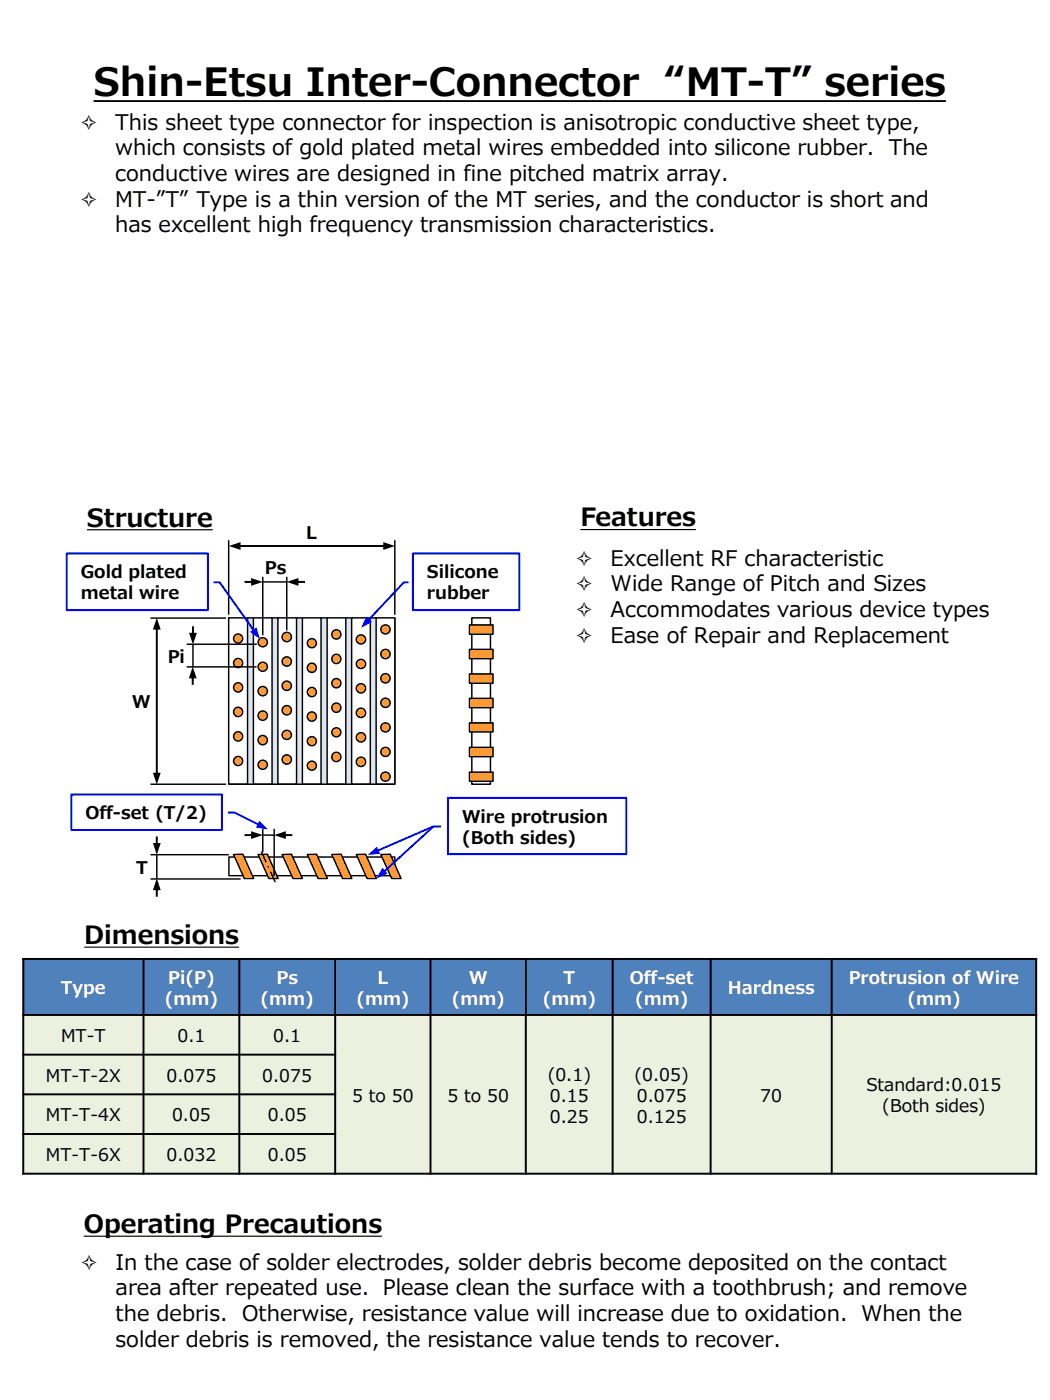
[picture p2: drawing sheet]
<svg xmlns="http://www.w3.org/2000/svg" width="190mm" height="254mm" viewBox="0 0 190 254" stroke-linecap="round" stroke-linejoin="round" font-family="sans-serif">
<g fill="#000">
<path d="M17 18.2h154.6v.3h-154.6z" fill-rule="evenodd"/>
<path d="M15.8 96h22.8v.2h-22.8z" fill-rule="evenodd"/>
<path d="M105.3 96h21v.2h-21z" fill-rule="evenodd"/>
</g>
<path d="M85.6 112.1h3.4v30.2h-3.4z" fill-rule="evenodd" fill="#fff"/>
<path d="M85.6 112.1h3.4v30.2h-3.4z" fill="none" stroke="#000" stroke-width=".26"/>
<path d="M85.2 113.4h4.3v1.7h-4.3z" fill-rule="evenodd" fill="#f93"/>
<path d="M85.2 113.4h4.3v1.7h-4.3z" fill="none" stroke="#000" stroke-width=".26"/>
<path d="M85.2 117.8h4.3v1.7h-4.3z" fill-rule="evenodd" fill="#f93"/>
<path d="M85.2 117.8h4.3v1.7h-4.3z" fill="none" stroke="#000" stroke-width=".26"/>
<path d="M85.2 122.3h4.3v1.7h-4.3z" fill-rule="evenodd" fill="#f93"/>
<path d="M85.2 122.3h4.3v1.7h-4.3z" fill="none" stroke="#000" stroke-width=".26"/>
<path d="M85.2 126.7h4.3v1.7h-4.3z" fill-rule="evenodd" fill="#f93"/>
<path d="M85.2 126.7h4.3v1.7h-4.3z" fill="none" stroke="#000" stroke-width=".26"/>
<path d="M85.2 131.1h4.3v1.7h-4.3z" fill-rule="evenodd" fill="#f93"/>
<path d="M85.2 131.1h4.3v1.7h-4.3z" fill="none" stroke="#000" stroke-width=".26"/>
<path d="M85.2 135.6h4.3v1.7h-4.3z" fill-rule="evenodd" fill="#f93"/>
<path d="M85.2 135.6h4.3v1.7h-4.3z" fill="none" stroke="#000" stroke-width=".26"/>
<path d="M85.2 140.1h4.3v1.6h-4.3z" fill-rule="evenodd" fill="#f93"/>
<path d="M85.2 140.1h4.3v1.6h-4.3z" fill="none" stroke="#000" stroke-width=".26"/>
<path d="M41.5 155.5h30.1v3.4h-30.1z" fill-rule="evenodd" fill="#fff"/>
<path d="M41.5 155.5h30.1v3.4h-30.1z" fill="none" stroke="#000" stroke-width=".26"/>
<path d="M42.4 155h1.7l1.9 4.4h-1.7z" fill-rule="evenodd" fill="#f93"/>
<path d="M42.4 155h1.7l1.9 4.4h-1.7z" fill="none" stroke="#000" stroke-width=".26"/>
<path d="M46.8 155h1.7l2 4.4h-1.7z" fill-rule="evenodd" fill="#f93"/>
<path d="M46.8 155h1.7l2 4.4h-1.7z" fill="none" stroke="#000" stroke-width=".26"/>
<path d="M51.2 155h1.7l2 4.4h-1.7z" fill-rule="evenodd" fill="#f93"/>
<path d="M51.2 155h1.7l2 4.4h-1.7z" fill="none" stroke="#000" stroke-width=".26"/>
<path d="M60.2 155h1.7l1.9 4.4h-1.7z" fill-rule="evenodd" fill="#f93"/>
<path d="M60.2 155h1.7l1.9 4.4h-1.7z" fill="none" stroke="#000" stroke-width=".26"/>
<path d="M55.8 155h1.6l2 4.4h-1.7z" fill-rule="evenodd" fill="#f93"/>
<path d="M55.8 155h1.6l2 4.4h-1.7z" fill="none" stroke="#000" stroke-width=".26"/>
<path d="M64.6 155h1.7l2 4.4h-1.7z" fill-rule="evenodd" fill="#f93"/>
<path d="M64.6 155h1.7l2 4.4h-1.7z" fill="none" stroke="#000" stroke-width=".26"/>
<path d="M69.1 155h1.7l2 4.4h-1.7z" fill-rule="evenodd" fill="#f93"/>
<path d="M69.1 155h1.7l2 4.4h-1.7z" fill="none" stroke="#000" stroke-width=".26"/>
<path d="M41.5 112.1h30.1v30.2h-30.1z" fill-rule="evenodd" fill="#dce6f2"/>
<path d="M41.5 98v13.5M71.6 98v13.5M27.3 112.1h13.7M41.5 112.1h30.1v30.2h-30.1zM47.7 105.6h4.4M27.3 142.3h13.7" fill="none" stroke="#000" stroke-width=".26"/>
<g fill="#000">
<path d="M43.3 98.9v.3h26.6v-.3zM69.5 98.4v1.4l2.1-.7zM41.5 99.1l2.1 .7v-1.4z"/>
<path d="M28.3 113.9h.3v26.7h-.3zM28.4 112.1l.8 2.1h-1.5zM27.7 140.2h1.5l-.8 2.1z"/>
</g>
<path d="M41.5 112.1h3.4v30.1h-3.4z" fill-rule="evenodd" fill="#fff"/>
<path d="M41.5 112.1h3.4v30.1h-3.4z" fill="none" stroke="#000" stroke-width=".26"/>
<path d="M46 112.1h3.4v30.1h-3.4z" fill-rule="evenodd" fill="#fff"/>
<path d="M46 112.1h3.4v30.1h-3.4z" fill="none" stroke="#000" stroke-width=".26"/>
<path d="M54.9 112.1h3.4v30.1h-3.4z" fill-rule="evenodd" fill="#fff"/>
<path d="M54.9 112.1h3.4v30.1h-3.4z" fill="none" stroke="#000" stroke-width=".26"/>
<path d="M50.4 112.1h3.4v30.1h-3.4z" fill-rule="evenodd" fill="#fff"/>
<path d="M50.4 112.1h3.4v30.1h-3.4z" fill="none" stroke="#000" stroke-width=".26"/>
<path d="M59.4 112.1h3.3v30.1h-3.3z" fill-rule="evenodd" fill="#fff"/>
<path d="M59.4 112.1h3.3v30.1h-3.3z" fill="none" stroke="#000" stroke-width=".26"/>
<path d="M63.8 112.1h3.4v30.1h-3.4z" fill-rule="evenodd" fill="#fff"/>
<path d="M63.8 112.1h3.4v30.1h-3.4z" fill="none" stroke="#000" stroke-width=".26"/>
<path d="M68.2 112.1h3.4v30.1h-3.4z" fill-rule="evenodd" fill="#fff"/>
<path d="M68.2 112.1h3.4v30.1h-3.4z" fill="none" stroke="#000" stroke-width=".26"/>
<circle cx="43.2" cy="115.8" r=".83" fill="#f93"/>
<circle cx="43.2" cy="115.8" r=".83" fill="none" stroke="#000" stroke-width=".26"/>
<circle cx="43.2" cy="120.3" r=".83" fill="#f93"/>
<circle cx="43.2" cy="120.3" r=".83" fill="none" stroke="#000" stroke-width=".26"/>
<circle cx="43.2" cy="124.7" r=".83" fill="#f93"/>
<circle cx="43.2" cy="124.7" r=".83" fill="none" stroke="#000" stroke-width=".26"/>
<circle cx="43.2" cy="129.2" r=".83" fill="#f93"/>
<circle cx="43.2" cy="129.2" r=".83" fill="none" stroke="#000" stroke-width=".26"/>
<circle cx="43.2" cy="133.6" r=".83" fill="#f93"/>
<circle cx="43.2" cy="133.6" r=".83" fill="none" stroke="#000" stroke-width=".26"/>
<circle cx="43.2" cy="138.1" r=".83" fill="#f93"/>
<circle cx="43.2" cy="138.1" r=".83" fill="none" stroke="#000" stroke-width=".26"/>
<circle cx="47.7" cy="116.5" r=".84" fill="#f93"/>
<circle cx="47.7" cy="116.5" r=".84" fill="none" stroke="#000" stroke-width=".26"/>
<circle cx="47.7" cy="121" r=".84" fill="#f93"/>
<circle cx="47.7" cy="121" r=".84" fill="none" stroke="#000" stroke-width=".26"/>
<circle cx="47.7" cy="125.4" r=".85" fill="#f93"/>
<circle cx="47.7" cy="125.4" r=".85" fill="none" stroke="#000" stroke-width=".26"/>
<circle cx="47.7" cy="129.8" r=".85" fill="#f93"/>
<circle cx="47.7" cy="129.8" r=".85" fill="none" stroke="#000" stroke-width=".26"/>
<circle cx="47.7" cy="134.3" r=".85" fill="#f93"/>
<circle cx="47.7" cy="134.3" r=".85" fill="none" stroke="#000" stroke-width=".26"/>
<circle cx="47.7" cy="138.8" r=".84" fill="#f93"/>
<circle cx="47.7" cy="138.8" r=".84" fill="none" stroke="#000" stroke-width=".26"/>
<circle cx="52" cy="115.6" r=".85" fill="#f93"/>
<circle cx="52" cy="115.6" r=".85" fill="none" stroke="#000" stroke-width=".26"/>
<circle cx="52" cy="120" r=".85" fill="#f93"/>
<circle cx="52" cy="120" r=".85" fill="none" stroke="#000" stroke-width=".26"/>
<circle cx="52" cy="124.4" r=".85" fill="#f93"/>
<circle cx="52" cy="124.4" r=".85" fill="none" stroke="#000" stroke-width=".26"/>
<circle cx="52" cy="128.9" r=".85" fill="#f93"/>
<circle cx="52" cy="128.9" r=".85" fill="none" stroke="#000" stroke-width=".26"/>
<circle cx="52" cy="133.3" r=".84" fill="#f93"/>
<circle cx="52" cy="133.3" r=".84" fill="none" stroke="#000" stroke-width=".26"/>
<circle cx="52" cy="137.8" r=".85" fill="#f93"/>
<circle cx="52" cy="137.8" r=".85" fill="none" stroke="#000" stroke-width=".26"/>
<circle cx="56.6" cy="116.7" r=".83" fill="#f93"/>
<circle cx="56.6" cy="116.7" r=".83" fill="none" stroke="#000" stroke-width=".26"/>
<circle cx="56.6" cy="121.2" r=".83" fill="#f93"/>
<circle cx="56.6" cy="121.2" r=".83" fill="none" stroke="#000" stroke-width=".26"/>
<circle cx="56.6" cy="125.6" r=".83" fill="#f93"/>
<circle cx="56.6" cy="125.6" r=".83" fill="none" stroke="#000" stroke-width=".26"/>
<circle cx="56.6" cy="130" r=".83" fill="#f93"/>
<circle cx="56.6" cy="130" r=".83" fill="none" stroke="#000" stroke-width=".26"/>
<circle cx="56.6" cy="134.5" r=".83" fill="#f93"/>
<circle cx="56.6" cy="134.5" r=".83" fill="none" stroke="#000" stroke-width=".26"/>
<circle cx="56.6" cy="138.9" r=".83" fill="#f93"/>
<circle cx="56.6" cy="138.9" r=".83" fill="none" stroke="#000" stroke-width=".26"/>
<circle cx="61" cy="115.1" r=".83" fill="#f93"/>
<circle cx="61" cy="115.1" r=".83" fill="none" stroke="#000" stroke-width=".26"/>
<circle cx="61" cy="119.5" r=".83" fill="#f93"/>
<circle cx="61" cy="119.5" r=".83" fill="none" stroke="#000" stroke-width=".26"/>
<circle cx="61" cy="123.9" r=".83" fill="#f93"/>
<circle cx="61" cy="123.9" r=".83" fill="none" stroke="#000" stroke-width=".26"/>
<circle cx="61" cy="128.4" r=".83" fill="#f93"/>
<circle cx="61" cy="128.4" r=".83" fill="none" stroke="#000" stroke-width=".26"/>
<circle cx="61" cy="132.9" r=".83" fill="#f93"/>
<circle cx="61" cy="132.9" r=".83" fill="none" stroke="#000" stroke-width=".26"/>
<circle cx="61" cy="137.3" r=".83" fill="#f93"/>
<circle cx="61" cy="137.3" r=".83" fill="none" stroke="#000" stroke-width=".26"/>
<circle cx="65.5" cy="116" r=".84" fill="#f93"/>
<circle cx="65.5" cy="116" r=".84" fill="none" stroke="#000" stroke-width=".26"/>
<circle cx="65.5" cy="120.5" r=".84" fill="#f93"/>
<circle cx="65.5" cy="120.5" r=".84" fill="none" stroke="#000" stroke-width=".26"/>
<circle cx="65.5" cy="124.9" r=".85" fill="#f93"/>
<circle cx="65.5" cy="124.9" r=".85" fill="none" stroke="#000" stroke-width=".26"/>
<circle cx="65.5" cy="129.3" r=".85" fill="#f93"/>
<circle cx="65.5" cy="129.3" r=".85" fill="none" stroke="#000" stroke-width=".26"/>
<circle cx="65.5" cy="133.8" r=".85" fill="#f93"/>
<circle cx="65.5" cy="133.8" r=".85" fill="none" stroke="#000" stroke-width=".26"/>
<circle cx="65.5" cy="138.2" r=".85" fill="#f93"/>
<circle cx="65.5" cy="138.2" r=".85" fill="none" stroke="#000" stroke-width=".26"/>
<circle cx="69.9" cy="114.2" r=".84" fill="#f93"/>
<circle cx="69.9" cy="114.2" r=".84" fill="none" stroke="#000" stroke-width=".26"/>
<circle cx="69.9" cy="118.7" r=".85" fill="#f93"/>
<circle cx="69.9" cy="118.7" r=".85" fill="none" stroke="#000" stroke-width=".26"/>
<circle cx="69.9" cy="123.1" r=".85" fill="#f93"/>
<circle cx="69.9" cy="123.1" r=".85" fill="none" stroke="#000" stroke-width=".26"/>
<circle cx="69.9" cy="127.5" r=".85" fill="#f93"/>
<circle cx="69.9" cy="127.5" r=".85" fill="none" stroke="#000" stroke-width=".26"/>
<circle cx="69.9" cy="132" r=".84" fill="#f93"/>
<circle cx="69.9" cy="132" r=".84" fill="none" stroke="#000" stroke-width=".26"/>
<circle cx="69.9" cy="136.4" r=".84" fill="#f93"/>
<g fill="none" stroke="#000" stroke-width=".26">
<path d="M33.9 116.9h12.7M35 116.9v4.1M33.9 121h12.6"/>
<circle cx="69.9" cy="136.4" r=".84"/>
</g>
<g fill="#000">
<path d="M34.8 113.6v1.6h.4v-1.6zM34.3 114.8l.7 2.1 .7-2.1z"/>
<path d="M34.8 122.7v1.6h.3v-1.6zM35 120.9l-.7 2.2h1.4z"/>
</g>
<circle cx="69.9" cy="140.9" r=".84" fill="#f93"/>
<g fill="none" stroke="#000" stroke-width=".26">
<path d="M47.7 104.6v10.7M52 104.6v9.8M27.3 155.1h14.2M27.3 159.5h16.4M28.4 155.1v4.3"/>
<circle cx="69.9" cy="140.9" r=".84"/>
</g>
<g fill="#000">
<path d="M44.4 105.4v.4h1.5v-.4zM45.6 104.9v1.4l2.1-.7z"/>
<path d="M53.8 105.4v.4h1.5v-.4zM52 105.6l2.1 .7v-1.4z"/>
<path d="M28.3 151.8v1.5h.3v-1.5zM27.7 153l.7 2.1 .8-2.1z"/>
<path d="M28.3 161.1v1.6h.3v-1.6zM28.4 159.4l-.7 2.1h1.5z"/>
</g>
<path d="M12.1 100.4h25.6v10.3h-25.6z" fill="none" stroke="#00f" stroke-width=".35"/>
<path d="M38.7 105.5v.3h1.1h-.1l6.3 8.8 .3-.2-6.3-8.8zM45.4 114.7l1.8 1.3-.7-2.2z" fill="#00f"/>
<path d="M74.9 100.4h19.3v10.3h-19.3z" fill="none" stroke="#00f" stroke-width=".35"/>
<path d="M73.2 105.5h.9v.3h-.8h.1l-6.5 6.9-.3-.2zM66.5 111.9l1 .9-2 1.1z" fill="#00f"/>
<path d="M13 144.1h27.3v6.5h-27.3z" fill="none" stroke="#00f" stroke-width=".35"/>
<path d="M41.3 147.2v.4h1.2l4.5 2.2 .1-.3-4.5-2.2zM47.1 148.9l-.7 1.3 2.2 .3z" fill="#00f"/>
<path d="M47.5 151.5h2.2M47.7 150.4v4.2M49.7 150.4v8.6" fill="none" stroke="#000" stroke-width=".26"/>
<g fill="#000">
<path d="M44.4 151.3v.4h1.5v-.4zM45.6 150.8v1.4l2.1-.7z"/>
<path d="M51.5 151.3v.4h1.5v-.4zM49.7 151.5l2.2 .7v-1.4z"/>
</g>
<path d="M47.4 154.5l2.7 5.9" fill="none" stroke="#000" stroke-width=".26" stroke-dasharray="2.1 .8 .3 .8" stroke-linecap="butt"/>
<g fill="#4f81bd">
<path d="M4.2 174h21.8v10.1h-21.8z" fill-rule="evenodd"/>
<path d="M26 174h17.4v10.1h-17.4z" fill-rule="evenodd"/>
<path d="M43.4 174h17.4v10.1h-17.4z" fill-rule="evenodd"/>
<path d="M60.8 174h17.3v10.1h-17.3z" fill-rule="evenodd"/>
<path d="M78.1 174h17.3v10.1h-17.3z" fill-rule="evenodd"/>
<path d="M95.4 174h15.7v10.1h-15.7z" fill-rule="evenodd"/>
<path d="M111.1 174h17.8v10.1h-17.8z" fill-rule="evenodd"/>
<path d="M128.9 174h22v10.1h-22z" fill-rule="evenodd"/>
<path d="M150.9 174h37.1v10.1h-37.1z" fill-rule="evenodd"/>
</g>
<g fill="#ebf1de">
<path d="M4.2 184.1h21.8v7.2h-21.8z" fill-rule="evenodd"/>
<path d="M26 184.1h17.4v7.2h-17.4z" fill-rule="evenodd"/>
<path d="M43.4 184.1h17.4v7.2h-17.4z" fill-rule="evenodd"/>
<path d="M60.8 184.1h17.3v28.8h-17.3z" fill-rule="evenodd"/>
<path d="M78.1 184.1h17.3v28.8h-17.3z" fill-rule="evenodd"/>
<path d="M95.4 184.1h15.7v28.8h-15.7z" fill-rule="evenodd"/>
<path d="M111.1 184.1h17.8v28.8h-17.8z" fill-rule="evenodd"/>
<path d="M128.9 184.1h22v28.8h-22z" fill-rule="evenodd"/>
<path d="M150.9 184.1h37.1v28.8h-37.1z" fill-rule="evenodd"/>
<path d="M4.2 191.3h21.8v7.2h-21.8z" fill-rule="evenodd"/>
<path d="M26 191.3h17.4v7.2h-17.4z" fill-rule="evenodd"/>
<path d="M43.4 191.3h17.4v7.2h-17.4z" fill-rule="evenodd"/>
<path d="M4.2 198.5h21.8v7.2h-21.8z" fill-rule="evenodd"/>
<path d="M26 198.5h17.4v7.2h-17.4z" fill-rule="evenodd"/>
<path d="M43.4 198.5h17.4v7.2h-17.4z" fill-rule="evenodd"/>
<path d="M4.2 205.7h21.8v7.2h-21.8z" fill-rule="evenodd"/>
<path d="M26 205.7h17.4v7.2h-17.4z" fill-rule="evenodd"/>
<path d="M43.4 205.7h17.4v7.2h-17.4z" fill-rule="evenodd"/>
</g>
<g fill="none" stroke="#000" stroke-width=".35">
<path d="M4 174h184.2M4.2 173.8v39.3M26 173.8v39.3M43.4 173.8v39.3M60.8 173.8v39.3M78.1 173.8v39.3M95.4 173.8v39.3M111.1 173.8v39.3M128.9 173.8v39.3M150.9 173.8v39.3M188 173.8v39.3M4 184.1h184.2"/>
<path d="M4 191.3h57M4 198.5h57M4 205.7h57M4 212.9h184.2"/>
</g>
<path d="M15.2 224.2h54.1v.2h-54.1z" fill-rule="evenodd" fill="#000"/>
<path d="M81.3 144.7h32.3v10.3h-32.3z" fill="none" stroke="#00f" stroke-width=".35"/>
<g fill="#00f">
<path d="M68.3 154.2l10.2-4.4h1.5v.3h-1.4l-10.2 4.5zM66.7 155.1l1.7-1.5 .5 1.3z"/>
<path d="M69.5 158.1l.2 .2 9-8.2-.2-.2zM69.4 157.4l-1.1 2 2-.9z"/>
</g>
<path d="M15.3 171.7h28.1v.2h-28.1z" fill-rule="evenodd" fill="#000"/>
<text font-size="7.1" x="17" y="17.4">Shin-Etsu Inter-Connector “MT-T” series</text>
<g font-size="4.6">
<text x="15.8" y="95.6">Structure</text>
<text x="105.3" y="95.5">Features</text>
<text x="15.3" y="171.3">Dimensions</text>
<text x="15.2" y="223.8">Operating Precautions</text>
</g>
<g font-size="3.9">
<text x="14.6" y="23.5">✧</text>
<text x="20.9" y="23.5">This sheet type connector for inspection is anisotropic conductive sheet type,</text>
<text x="20.9" y="28.2">which consists of gold plated metal wires embedded into silicone rubber. The</text>
<text x="20.9" y="32.8">conductive wires are designed in fine pitched matrix array.</text>
<text x="14.6" y="37.5">✧</text>
<text x="20.9" y="37.5">MT-”T” Type is a thin version of the MT series, and the conductor is short and</text>
<text x="20.9" y="42.1">has excellent high frequency transmission characteristics.</text>
<text x="104.4" y="102.6">✧</text>
<text x="104.4" y="107.3">✧</text>
<text x="110.8" y="102.6">Excellent RF characteristic</text>
<text x="110.8" y="107.3">Wide Range of Pitch and Sizes</text>
<text x="104.4" y="111.9">✧</text>
<text x="110.8" y="111.9">Accommodates various device types</text>
<text x="104.4" y="116.6">✧</text>
<text x="110.8" y="116.6">Ease of Repair and Replacement</text>
<text x="14.6" y="230.3">✧</text>
<text x="21" y="230.3">In the case of solder electrodes, solder debris become deposited on the contact</text>
<text x="21" y="235">area after repeated use. Please clean the surface with a toothbrush; and remove</text>
<text x="21" y="239.7">the debris. Otherwise, resistance value will increase due to oxidation. When the</text>
<text x="21" y="244.3">solder debris is removed, the resistance value tends to recover.</text>
</g>
<g font-size="3.2">
<text x="55.6" y="97.8">L</text>
<text x="14.7" y="104.9">Gold plated</text>
<text x="48" y="104.2">Ps</text>
<text x="77.5" y="104.9">Silicone</text>
<text x="14.7" y="108.8">metal wire</text>
<text x="77.5" y="108.8">rubber</text>
<text x="30.4" y="120.3">Pi</text>
<text x="24" y="128.4">W</text>
<text x="15.5" y="148.7">Off-set (T/2)</text>
<text x="83.9" y="149.3">Wire protrusion</text>
<text x="83.9" y="153.1">(Both sides)</text>
<text x="24.7" y="158.5">T</text>
<text x="11.1" y="189.1">MT-T</text>
<text x="32.2" y="189.1">0.1</text>
<text x="49.6" y="189.1">0.1</text>
<text x="8.3" y="196.3">MT-T-2X</text>
<text x="30.2" y="196.3">0.075</text>
<text x="47.6" y="196.3">0.075</text>
<text x="99.4" y="196">(0.1)</text>
<text x="115.1" y="196">(0.05)</text>
<text x="157.2" y="197.9">Standard:0.015</text>
<text x="8.3" y="203.5">MT-T-4X</text>
<text x="31.2" y="203.5">0.05</text>
<text x="48.6" y="203.5">0.05</text>
<text x="63.9" y="199.8">5 to 50</text>
<text x="81.2" y="199.8">5 to 50</text>
<text x="99.7" y="199.8">0.15</text>
<text x="99.7" y="203.7">0.25</text>
<text x="115.5" y="199.8">0.075</text>
<text x="115.5" y="203.7">0.125</text>
<text x="137.9" y="199.8">70</text>
<text x="160.1" y="201.8">(Both sides)</text>
<text x="8.3" y="210.7">MT-T-6X</text>
<text x="30.2" y="210.7">0.032</text>
<text x="48.6" y="210.7">0.05</text>
</g>
<g font-size="3.2" fill="#fff">
<text x="30.5" y="178.5">Pi(P)</text>
<text x="50.2" y="178.5">Ps</text>
<text x="68.5" y="178.5">L</text>
<text x="85.1" y="178.5">W</text>
<text x="102.2" y="178.5">T</text>
<text x="114.3" y="178.5">Off-set</text>
<text x="154" y="178.5">Protrusion of Wire</text>
<text x="11" y="180.4">Type</text>
<text x="29.9" y="182.3">(mm)</text>
<text x="47.3" y="182.3">(mm)</text>
<text x="64.7" y="182.3">(mm)</text>
<text x="82" y="182.3">(mm)</text>
<text x="98.5" y="182.3">(mm)</text>
<text x="115.2" y="182.3">(mm)</text>
<text x="132.1" y="180.4">Hardness</text>
<text x="164.7" y="182.3">(mm)</text>
</g>
</svg>
